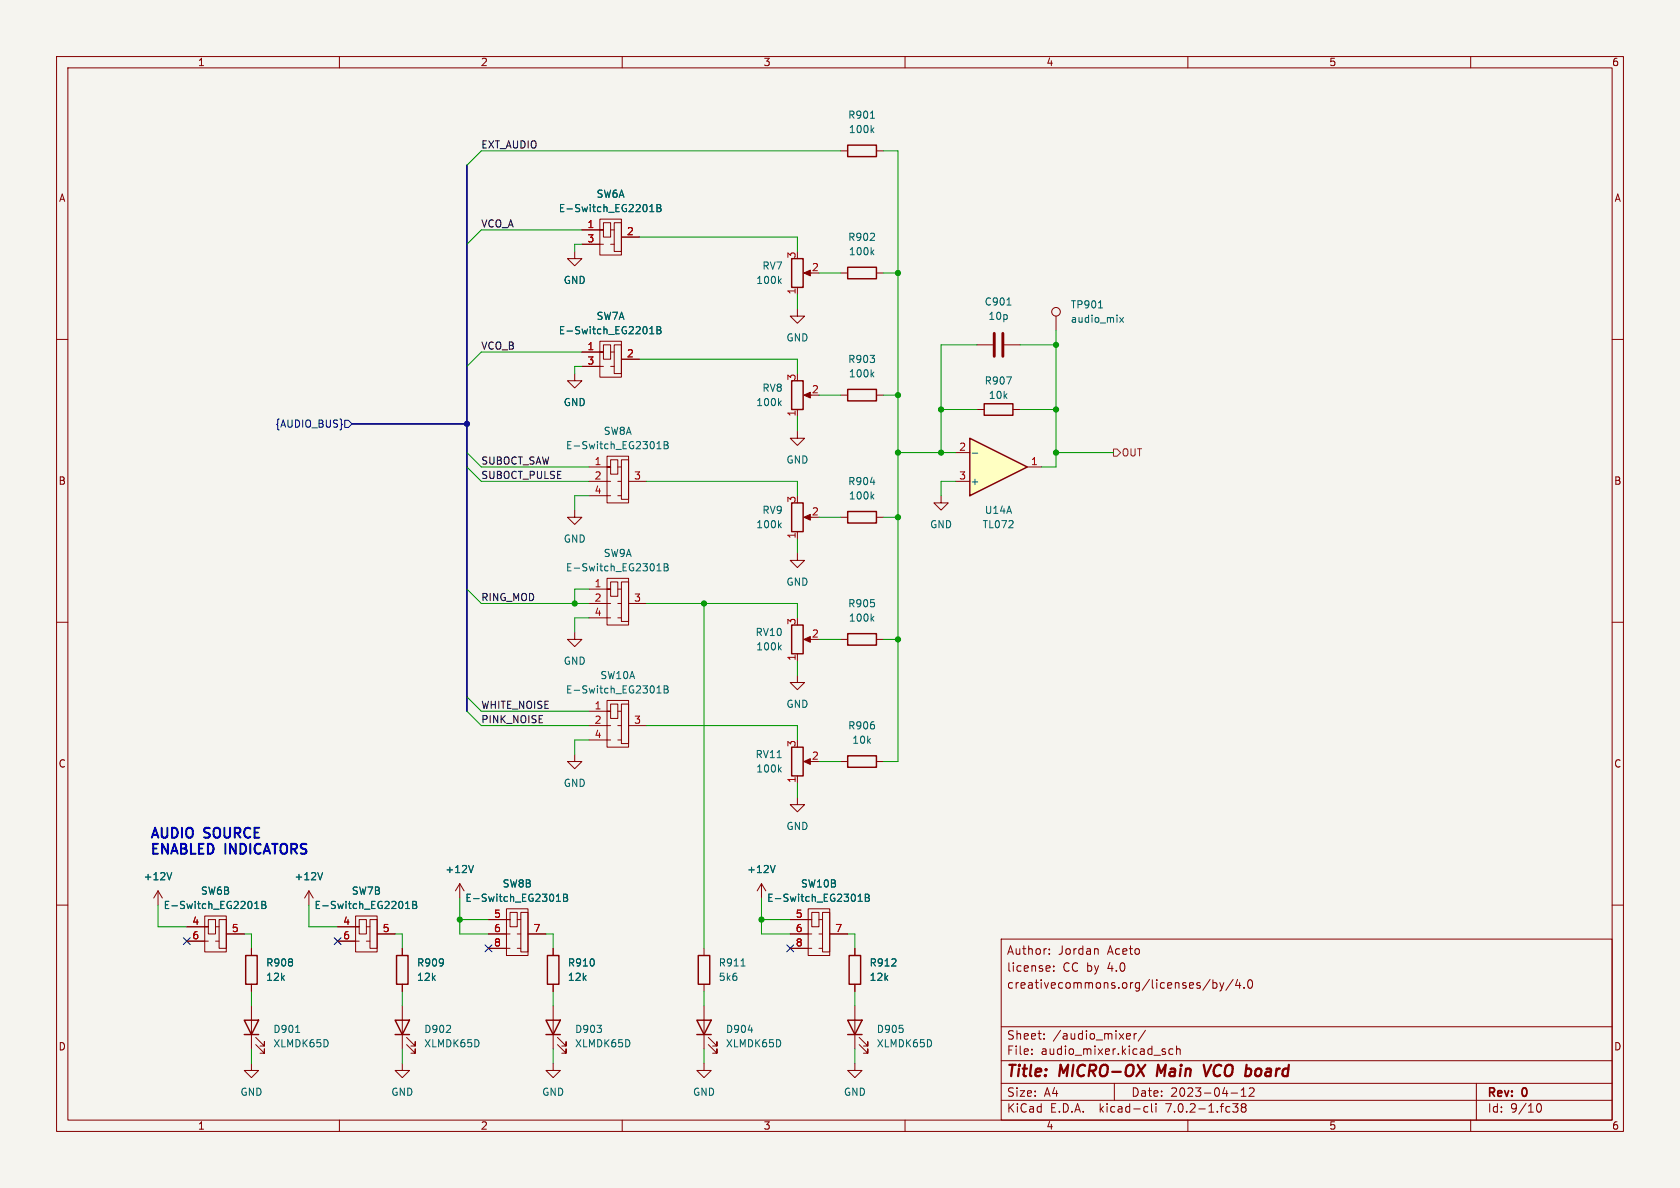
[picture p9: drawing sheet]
<svg xmlns="http://www.w3.org/2000/svg" width="297mm" height="210mm" viewBox="0 0 297 210" stroke-linecap="round" stroke-linejoin="round" font-family="sans-serif">
<path d="M0 0h297v210h-297z" fill="#f5f4ef" stroke="#f5f4ef" stroke-width=".18"/>
<g fill="none" stroke="#840000" stroke-width=".18">
<path d="M10 10h277v190h-277zM12 12h273v186h-273zM60 10v2M110 10v2M160 10v2M210 10v2M260 10v2M10 60h2M285 60h2M141 97.8v1.3h1.2l-1.2 1.2-1.3-1.2h1.3M141 94v1.3M142.5 91.4h1"/>
<path d="M148.6 91.4h1.3M154.9 91.4h1.3M10 110h2M285 110h2M10 160h2M27.9 157.5l-.7 1.3M27.9 157.5v2.5M27.9 157.5l.8 1.3M54.6 157.5l-.8 1.3M54.6 157.5v2.5M54.6 157.5l.8 1.3M81.3 156.2l-.8 1.3"/>
<path d="M81.3 156.2v2.6M81.3 156.2l.7 1.3M285 160h2M33 166.4h3.8M33 163.8h3.2M36.2 161.9h3.8v6.4h-3.8zM36.8 162.6h1.3v2.5h-1.3zM36.8 163.8h-.6h.6M38.1 166.4h.6M38.1 163.8h.6M38.7 162.6h1.3v5h-1.3zM40 165.1h3.2"/>
<path d="M44.4 167.6v1.3M44.4 174v1.3M44.4 177.8v7.6M59.7 166.4h3.8M59.7 163.8h3.2M62.9 161.9h3.8v6.4h-3.8zM63.5 162.6h1.3v2.5h-1.3zM63.5 163.8h-.6h.6M64.8 166.4h.6M64.8 163.8h.6M65.4 162.6h1.3v5h-1.3zM66.7 165.1h3.1"/>
<path d="M71.1 167.6v1.3M71.1 174v1.3M71.1 177.8v7.6M177 166h108v32h-108zM185.5 168.6v.1M185.5 167.8v.1M185.6 170.8v.3l-.7 .1M186.3 171.6v.1M186.3 170.8v.1M193.9 167.7l.2 .2v.8M213.9 173.1l-1.3 2M214.4 173.2v1.5"/>
<path d="M214.4 173.8l.5-.1 .2 .3v.4l-.1 .2h-.6M215.6 173.7l.4 1M216 174.7l-.1 .4-.3 .1M216.4 173.7l-.4 1M218 173.1l-1.3 2M218.8 173.1l-.4 1.1h1M219.1 173.7v1M219.9 174.6v.1M220.7 173.3l.2-.1a.81 .81 0 0 1 .6 .6 .81 .81 0 0 1-.3 .8l-.1 .1a.81 .81 0 0 1-.4-1.4zM44.4 188v1.2h1.3l-1.3 1.3-1.2-1.3h1.2M45.2 184.7l1.5 1.5v-.8v.8h-.7M45.2 183.4l1.5 1.5v-.7v.7h-.7"/>
<path d="M60 198v2M71.1 188v1.2h1.3l-1.3 1.3-1.3-1.3h1.3M71.9 184.7l1.5 1.5v-.8v.8h-.8M71.9 183.4l1.5 1.5v-.7v.7h-.8M110 198v2M160 198v2M177 194.5h108M177 191.5h108M177 187.5h108M177 181.5h108M182.4 186.3v.1M182.4 185.5v.1"/>
<path d="M184.6 183.6v.1M184.6 182.8v.1M197 191.5v3M199.4 182.7l.4 .1 .1 .3-.8 .1M199.8 183.6l-.4 .1M200.5 182.7v1M200.9 182.7l-.3 .1-.1 .2M202.5 195.6l.4 .1M202.5 182.1l-1.3 2M202.9 196.5l-.4 .1M203.6 195.1v1.3l.2 .2M204.4 195.1v.1"/>
<path d="M204.4 195.6v1M205.6 185.9l.4 .1 .1 .2-.2 .2h-.3M205.6 185.4l.4 .1M207.4 185.5l-.5-.1-.3 .3v.4l.2 .2h.6M208 185.5l.2-.1 .4 .1v.9M208 184.9v1.5M210 198v2M217.6 193.2h1.2M217.9 195.1h1l-.5 .6 .4 .1v.7l-.2 .1h-.5l-.2-.1M219.4 193.8h.9M219.4 192.7l.5-.4v1.5M219.7 195.7l-.3 .3 .1 .5 .2 .1 .4-.1 .2-.2-.1-.4-.2-.2"/>
<path d="M219.7 195.7l-.3-.2 .3-.4 .4 .1 .2 .2-.3 .3M219.7 195.7h.3M220.9 192.4l.5-.1 .2 .1 .1 .3-.9 1.1h.9M260 198v2M261 191.5v6.5M271.7 195.4l.3-.3a.81 .81 0 0 1 .6 .6 .81 .81 0 0 1-.3 .8l-.3 .1-.3-.3"/>
</g>
<path d="M212.8 188.2l.4 2 .9-2" fill="none" stroke="#840000" stroke-width=".4"/>
<g fill="none" stroke="#006464" stroke-width=".18">
<path d="M137.8 92.8l.3 .5M138.1 92.5l-.5 .4M154.1 87.7l.4 .5M154.5 87.4l-.5 .5M30.4 154.3l-.5 1.2M45 159.7l.4-.4v1.3M46.3 159.3h.4l.3 .3-.3 .3 .3 .2v.3l-.2 .2h-.5zM46.3 159.9h.4M57 154.3l-.4 1.2M71.7 159.7l.4-.4v1.3M73 159.3h.4l.2 .3-.2 .3 .2 .2 .1 .3-.3 .2h-.4zM73 159.9h.4"/>
<path d="M83.7 153l-.4 1.3M45 160.6h.8M71.7 160.6h.7M52.3 182.5h.7"/>
</g>
<path d="M142.1 91.4l1.2-.5v1z" fill="#840000" stroke="#840000" stroke-width=".18"/>
<path d="M140 88.9h2v5.1h-2zM149.9 90.4h5v2.1h-5zM43.4 168.9h2.1v5.1h-2.1zM70.1 168.9h2v5.1h-2zM43.2 180.3h2.5l-1.3 2.6zM43.2 182.9h2.5M69.8 180.3h2.6l-1.3 2.6zM69.8 182.9h2.6" fill="none" stroke="#840000" stroke-width=".25"/>
<path d="M171.4 77.5l10.2 5.1-10.2 5z" fill="#ffffc2"/>
<g fill="none" stroke="#840000" stroke-width=".25">
<path d="M149.9 25.7h5v2h-5zM140 45.7h2v5.1h-2zM149.9 47.2h5v2.1h-5zM140 67.3h2v5.1h-2zM149.9 68.8h5v2.1h-5zM171.4 77.5l10.2 5.1-10.2 5zM174 71.4h5.1v2h-5.1zM140 110.5h2v5.1h-2zM149.9 112h5v2h-5zM140 132.1h2v5.1h-2zM149.9 133.6h5v2h-5zM96.8 168.9h2v5.1h-2z"/>
<path d="M123.4 168.9h2.1v5.1h-2.1zM150.1 168.9h2v5.1h-2zM96.5 180.3h2.6l-1.3 2.6zM96.5 182.9h2.6M123.2 180.3h2.5l-1.2 2.6zM123.2 182.9h2.5M149.9 180.3h2.5l-1.3 2.6zM149.9 182.9h2.5"/>
</g>
<g fill="none" stroke="#840000" stroke-width=".18">
<path d="M106 38.7h3.9v6.4h-3.9zM106.7 39.4h1.2v2.5h-1.2zM108.6 39.4h1.3v5.1h-1.3zM148.6 26.7h1.3M154.9 26.7h1.3M101.6 44.5v1.2h1.3l-1.3 1.3-1.3-1.3h1.3M102.9 43.2h3.8M102.9 40.6h3.1M106.7 40.6h-.7h.7M107.9 43.2h.7M107.9 40.6h.7M109.9 41.9h3.1"/>
<path d="M141 54.6v1.3h1.2l-1.2 1.3-1.3-1.3h1.3M141 50.8v1.3M142.5 48.3h1M148.6 48.3h1.3M154.9 48.3h1.3M186.7 55.9v2.5M101.6 66v1.3h1.3l-1.3 1.3-1.3-1.3h1.3M102.9 64.8h3.8M102.9 62.2h3.1M106 60.3h3.9v6.4h-3.9zM106.7 61h1.2v2.5h-1.2zM106.7 62.2h-.7h.7"/>
<path d="M107.9 64.8h.7M107.9 62.2h.7M108.6 61h1.3v5h-1.3zM109.9 63.5h3.1M141 76.2v1.3h1.2l-1.2 1.2-1.3-1.2h1.3M141 72.4v1.3M142.5 69.9h1M148.6 69.9h1.3M154.9 69.9h1.3M172.7 61h2.8M172.7 72.4h1.3M177.5 61h2.8"/>
<path d="M179.1 72.4h1.2M101.6 90.2v1.2h1.3l-1.3 1.3-1.3-1.3h1.3M104.1 82.6h3.2M104.1 85.1h3.8M104.1 87.6h3.8M107.3 80.6h3.8v8.3h-3.8zM107.9 81.3h1.3v2.5h-1.3zM107.9 82.6h-.6h.6M109.2 82.6h.7M109.2 85.1h.7M109.2 87.6h.7M109.9 81.3h1.2v7h-1.2z"/>
<path d="M111.1 85.1h3.2M166.4 87.6v1.3h1.2l-1.2 1.3-1.3-1.3h1.3M168.9 80h2.5M168.9 85.1h2.5M181.6 82.6h2.5M101.6 111.8v1.2h1.3l-1.3 1.3-1.3-1.3h1.3M104.1 109.2h3.8M104.1 106.7h3.8M104.1 104.1h3.2M107.3 102.2h3.8v8.3h-3.8zM107.9 102.9h1.3v2.5h-1.3zM107.9 104.1h-.6h.6"/>
<path d="M109.2 109.2h.7M109.2 106.7h.7M109.2 104.1h.7M109.9 102.9h1.2v7h-1.2zM111.1 106.7h3.2M141 119.4v1.3h1.2l-1.2 1.2-1.3-1.2h1.3M141 115.6v1.2M142.5 113h1M148.6 113h1.3M154.9 113h1.3M101.6 133.4v1.2h1.3l-1.3 1.3-1.3-1.3h1.3M104.1 130.8h3.8"/>
<path d="M104.1 128.3h3.8M104.1 125.7h3.2M107.3 123.8h3.8v8.3h-3.8zM107.9 124.5h1.3v2.5h-1.3zM107.9 125.7h-.6h.6M109.2 130.8h.7M109.2 128.3h.7M109.2 125.7h.7M109.9 124.5h1.2v6.9h-1.2zM111.1 128.3h3.2M141 137.2v1.2M142.5 134.6h1"/>
<path d="M148.6 134.6h1.3M154.9 134.6h1.3M134.6 156.2l-.7 1.3M134.6 156.2v2.6M134.6 156.2l.8 1.3M141 141v1.2h1.2l-1.2 1.3-1.3-1.3h1.3M33 163.8h3.2M33 166.4h3.2M40 165.1h3.2M44.4 167.6v1.3M44.4 174v1.3M59.7 163.8h3.2"/>
<path d="M59.7 166.4h3.2M66.7 165.1h3.1M71.1 167.6v1.3M71.1 174v1.3M86.4 167.6h3.8M86.4 165.1h3.8M86.4 162.6h3.1M89.5 160.7h3.8v8.2h-3.8zM90.2 161.3h1.2v2.5h-1.2zM90.2 162.6h-.7h.7M91.4 167.6h.7M91.4 165.1h.7"/>
<path d="M91.4 162.6h.7M92.1 161.3h1.2v7h-1.2zM93.3 165.1h3.2M97.8 167.6v1.3M97.8 174v1.3M97.8 177.8v7.6M124.5 167.6v1.3M124.5 174v1.3M124.5 177.8v7.6M139.7 167.6h3.8M139.7 165.1h3.8M139.7 162.6h3.2"/>
<path d="M142.9 160.7h3.8v8.2h-3.8zM143.5 161.3h1.3v2.5h-1.3zM143.5 162.6h-.6h.6M144.8 167.6h.6M144.8 165.1h.6M144.8 162.6h.6M145.4 161.3h1.3v7h-1.3zM146.7 165.1h3.2M151.1 167.6v1.3M151.1 174v1.3M151.1 177.8v7.6M97.8 188v1.2h1.3l-1.3 1.3-1.3-1.3h1.3"/>
<path d="M98.6 184.7l1.5 1.5v-.8v.8h-.8M98.6 183.4l1.5 1.5v-.7v.7h-.8M124.5 188v1.2h1.2l-1.2 1.3-1.3-1.3h1.3M125.2 184.7l1.5 1.5v-.8v.8h-.7M125.2 183.4l1.5 1.5v-.7v.7h-.7M151.1 188v1.2h1.3l-1.3 1.3-1.2-1.3h1.2M151.9 184.7l1.5 1.5v-.8v.8h-.7M151.9 183.4l1.5 1.5v-.7v.7h-.7"/>
<circle cx="186.7" cy="55.1" r=".76"/>
</g>
<g fill="none" stroke="#006464" stroke-width=".18">
<path d="M114.9 36.5l.3-.4v1.3M114.9 37.4h.7M116.1 36.1h.5l.2 .3-.2 .4 .2 .1 .1 .3-.3 .2h-.5zM116.1 36.8h.5M153.9 20.9h.7M154.1 23l.4 .4M154.5 22.6l-.5 .5M114.9 59h.7M114.9 58.1l.3-.4v1.3M116.1 57.7h.5l.2 .3-.2 .3 .2 .2 .1 .3-.3 .2h-.5zM116.1 58.3h.5M137.8 49.6l.3 .5"/>
<path d="M138.1 49.3l-.5 .5M154.1 44.6l.4 .4M154.5 44.2l-.5 .5M178 53.9h.7M194.2 54.4h.7M197.9 56.1l.7 .9M198.6 56.1l-.7 .9M116.1 79.3h.8M116.1 78.4l.4-.3v1.2M117.4 78.1h.4l.3 .2-.3 .4 .3 .1v.3l-.2 .2h-.5zM117.4 78.7h.4M137.8 71.2l.3 .5"/>
<path d="M138.1 70.9l-.5 .4M154.1 66.1l.4 .5M154.5 65.8l-.5 .5M117.4 99.6h.4l.3 .3-.3 .4 .3 .1v.3l-.2 .2h-.5zM171.9 80.1h.9M116.1 100l.4-.4v1.3M116.1 100.9h.8M117.4 100.3h.4M137.8 114.4l.3 .5M138.1 114l-.5 .5M154.1 109.3l.4 .5M154.5 109l-.5 .4"/>
<path d="M116.1 121.6l.4-.4v1.3M116.1 122.5h.8M117.4 121.2h.4l.3 .3-.3 .3 .3 .2v.3l-.2 .2h-.5zM117.4 121.8h.4M137.8 136l.3 .5M138.1 135.6l-.5 .5M30.4 154.3l-.5 1.2M45 159.7l.4-.4v1.3M46.3 159.3h.4l.3 .3-.3 .3 .3 .2v.3l-.2 .2h-.5zM46.3 159.9h.4M57 154.3l-.4 1.2M71.7 159.7l.4-.4v1.3"/>
<path d="M73 159.3h.4l.2 .3-.2 .3 .2 .2 .1 .3-.3 .2h-.4zM73 159.9h.4M83.7 153l-.4 1.3M98.4 159.3h.7M98.4 158.4l.3-.3v1.2M99.6 158.1h.5l.2 .2-.2 .4 .2 .1 .1 .3-.3 .2h-.5zM99.6 158.7h.5M137 153l-.4 1.3M151.7 159.3h.7M151.7 158.4l.4-.3v1.2M153 158.1h.4l.2 .2-.2 .4 .2 .1 .1 .3-.2 .2h-.5zM153 158.7h.4"/>
<path d="M45 160.6h.8M71.7 160.6h.7M131 170.8h.7"/>
</g>
<path d="M175.8 58.9v4.1M177.3 58.9v4.1" fill="none" stroke="#840000" stroke-width=".51"/>
<g fill="#840000" stroke="#840000" stroke-width=".18">
<path d="M142.1 69.9l1.2-.6v1.1z"/>
<path d="M142.1 48.3l1.2-.5v1z"/>
<path d="M142.1 134.6l1.2-.5v1z"/>
<path d="M142.1 113l1.2-.5v1z"/>
</g>
<path d="M196.8 79.4h.7l.6 .6-.6 .6h-.7z" fill="none" stroke="#725600" stroke-width=".18"/>
<path d="M60.4 75h.1l-.1 .1M61 74.3h.6l.6 .6-.6 .7h-.6zM32.4 165.8l1.2 1.2M33.6 165.8l-1.2 1.2M59.1 165.8l1.2 1.2M60.3 165.8l-1.2 1.2M85.8 167l1.2 1.2M87 167l-1.2 1.2M139.1 167l1.2 1.2M140.3 167l-1.2 1.2" fill="none" stroke="#000084" stroke-width=".18"/>
<path d="M82.5 29.2v96.5M62.2 74.9h20.3" fill="none" stroke="#000084" stroke-width=".3"/>
<g fill="none" stroke="#009600" stroke-width=".18">
<path d="M148.6 26.7h-63.5l-2.6 2.5M156.2 26.7h2.5v107.9h-2.5M102.9 43.2h-1.3v1.3M102.9 40.6h-17.8l-2.6 2.6M113 41.9h28v2.6M141 52.1v2.5M144.8 48.3h3.8M156.2 48.3h2.5M186.7 58.4v24.2h-2.6M102.9 64.8h-1.3v1.2M102.9 62.2h-17.8l-2.6 2.6M113 63.5h28v2.5"/>
<path d="M141 73.7v2.5M144.8 69.9h3.8M156.2 69.9h2.5M166.4 72.4h6.3M172.7 61h-6.3v19M180.3 61h6.4M180.3 72.4h6.4M82.5 80l2.6 2.6h19M82.5 82.6l2.6 2.5h19M104.1 87.6h-2.5v2.6M114.3 85.1h26.7v2.5M141 95.3v2.5"/>
<path d="M144.8 91.4h3.8M156.2 91.4h2.5M158.7 80h10.2M168.9 85.1h-2.5v2.5M186.7 80h10.1M82.5 104.1l2.6 2.6h19M104.1 104.1h-2.5v2.6M104.1 109.2h-2.5v2.6M114.3 106.7h26.7v2.5M124.5 106.7v60.9M141 116.8v2.6M144.8 113h3.8"/>
<path d="M156.2 113h2.5M82.5 123.2l2.6 2.5h19M82.5 125.7l2.6 2.6h19M104.1 130.8h-2.5v2.6M114.3 128.3h26.7v2.5M141 138.4v2.6M144.8 134.6h3.8M81.3 158.8v6.3h5.1M134.6 158.8v6.3h5.1M27.9 160v3.8h5.1M43.2 165.1h1.2v2.5M44.4 175.3v2.5"/>
<path d="M54.6 160v3.8h5.1M69.8 165.1h1.3v2.5M71.1 175.3v2.5M81.3 162.6h5.1M96.5 165.1h1.3v2.5M97.8 175.3v2.5M124.5 175.3v2.5M134.6 162.6h5.1M149.9 165.1h1.2v2.5M151.1 175.3v2.5M44.4 185.4v2.6M71.1 185.4v2.6"/>
<path d="M97.8 185.4v2.6M124.5 185.4v2.6M151.1 185.4v2.6"/>
</g>
<g fill="#009600" stroke="#009600" stroke-width=".18">
<circle cx="101.6" cy="106.7" r=".46"/>
<circle cx="81.3" cy="162.6" r=".46"/>
<circle cx="158.7" cy="113" r=".46"/>
<circle cx="158.7" cy="91.4" r=".46"/>
<circle cx="186.7" cy="72.4" r=".46"/>
<circle cx="158.7" cy="80" r=".46"/>
<circle cx="166.4" cy="80" r=".46"/>
<circle cx="186.7" cy="80" r=".46"/>
<circle cx="186.7" cy="61" r=".46"/>
<circle cx="166.4" cy="72.4" r=".46"/>
<circle cx="158.7" cy="69.9" r=".46"/>
<circle cx="124.5" cy="106.7" r=".46"/>
<circle cx="158.7" cy="48.3" r=".46"/>
<circle cx="134.6" cy="162.6" r=".46"/>
</g>
<circle cx="82.5" cy="74.9" r=".46" fill="#000084" stroke="#000084" stroke-width=".18"/>
<g font-size="2.8" fill="#840000">
<text x="178" y="190.8">Title:</text>
<text x="187.4" y="190.8">MICRO-OX</text>
<text x="205.2" y="190.8">Main</text>
<text x="214.2" y="190.8">VCO board</text>
</g>
<g font-size="2.4" fill="#0000c2">
<text x="26.7" y="148.3">AUDIO</text>
<text x="36.3" y="148.3">SOURCE</text>
<text x="26.7" y="151.1">ENABLED INDICATORS</text>
</g>
<g font-size="2.1" fill="#840000">
<text x="178" y="171.9">license:</text>
<text x="178" y="168.9">Author:</text>
<text x="187.1" y="168.9">Jordan</text>
<text x="187.9" y="171.9">CC by</text>
<text x="195.8" y="168.9">Aceto</text>
<text x="195.8" y="171.9">4.0</text>
<text x="178" y="174.9">creativecommons.org/licenses/by/4.0</text>
<text x="178" y="183.9">Sheet:</text>
<text x="186.2" y="183.9">/audio_mixer/</text>
<text x="178" y="186.6">File:</text>
<text x="184" y="186.6">audio_mixer.kicad_sch</text>
<text x="178" y="196.8">KiCad</text>
<text x="178" y="194">Size:</text>
<text x="184.6" y="194">A4</text>
<text x="185.7" y="196.8">E.D.A.</text>
<text x="194.4" y="196.8">kicad-cli</text>
<text x="200" y="194">Date:</text>
<text x="206.2" y="196.8">7.0.2-1.fc38</text>
<text x="206.9" y="194">2023-04-12</text>
<text x="263" y="194.2">Rev:</text>
<text x="263" y="196.8">Id:</text>
<text x="267" y="196.8">9/10</text>
<text x="269.2" y="194.2">0</text>
</g>
<g font-size="1.8" fill="#840000">
<text x="35" y="11.8">1</text>
<text x="85" y="11.8">2</text>
<text x="135" y="11.8">3</text>
<text x="185" y="11.8">4</text>
<text x="235" y="11.8">5</text>
<text x="285" y="11.8">6</text>
<text x="10.4" y="35.8">A</text>
<text x="285.4" y="35.8">A</text>
<text x="10.3" y="85.8">B</text>
<text x="285.3" y="85.8">B</text>
<text x="10.3" y="135.8">C</text>
<text x="285.3" y="135.8">C</text>
<text x="10.3" y="185.8">D</text>
<text x="285.3" y="185.8">D</text>
<text x="35" y="199.8">1</text>
<text x="85" y="199.8">2</text>
<text x="135" y="199.8">3</text>
<text x="185" y="199.8">4</text>
<text x="235" y="199.8">5</text>
<text x="285" y="199.8">6</text>
</g>
<g font-size="1.8" fill="#006464">
<text x="149.9" y="21.1">R901</text>
<text x="150" y="23.7">100k</text>
<text x="105.4" y="35.1">SW6A</text>
<text x="98.7" y="37.7">E-Switch_EG2201B</text>
<text x="134.7" y="47.8">RV7</text>
<text x="149.9" y="42.7">R902</text>
<text x="150" y="45.3">100k</text>
<text x="99.6" y="50.4">GND</text>
<text x="133.6" y="50.4">100k</text>
<text x="98.7" y="59.2">E-Switch_EG2201B</text>
<text x="105.4" y="56.7">SW7A</text>
<text x="174" y="54.2">C901</text>
<text x="174.7" y="56.7">10p</text>
<text x="189.2" y="54.7">TP901</text>
<text x="189.2" y="57.2">audio_mix</text>
<text x="139" y="60.5">GND</text>
<text x="149.9" y="64.3">R903</text>
<text x="99.6" y="71.9">GND</text>
<text x="133.6" y="71.9">100k</text>
<text x="134.7" y="69.4">RV8</text>
<text x="150" y="66.9">100k</text>
<text x="174" y="68.1">R907</text>
<text x="174.7" y="70.7">10k</text>
<text x="106.7" y="77">SW8A</text>
<text x="100" y="79.6">E-Switch_EG2301B</text>
<text x="139" y="82.1">GND</text>
<text x="149.9" y="85.9">R904</text>
<text x="150" y="88.5">100k</text>
<text x="171.6" y="85.9">+</text>
<text x="133.6" y="93.5">100k</text>
<text x="134.7" y="91">RV9</text>
<text x="164.4" y="93.5">GND</text>
<text x="173.7" y="93.5">TL072</text>
<text x="174" y="91">U14A</text>
<text x="99.6" y="96.1">GND</text>
<text x="100" y="101.2">E-Switch_EG2301B</text>
<text x="106.7" y="98.6">SW9A</text>
<text x="139" y="103.7">GND</text>
<text x="149.9" y="107.5">R905</text>
<text x="133.5" y="112.6">RV10</text>
<text x="150" y="110">100k</text>
<text x="99.6" y="117.7">GND</text>
<text x="133.6" y="115.1">100k</text>
<text x="100" y="122.7">E-Switch_EG2301B</text>
<text x="106.1" y="120.2">SW10A</text>
<text x="139" y="125.3">GND</text>
<text x="149.9" y="129.1">R906</text>
<text x="150.6" y="131.6">10k</text>
<text x="133.5" y="134.2">RV11</text>
<text x="133.6" y="136.7">100k</text>
<text x="99.6" y="139.3">GND</text>
<text x="139" y="146.9">GND</text>
<text x="25.3" y="155.8">+12V</text>
<text x="52" y="155.8">+12V</text>
<text x="78.7" y="154.5">+12V</text>
<text x="132" y="154.5">+12V</text>
<text x="28.9" y="160.8">E-Switch_EG2201B</text>
<text x="35.5" y="158.3">SW6B</text>
<text x="55.5" y="160.8">E-Switch_EG2201B</text>
<text x="62.1" y="158.3">SW7B</text>
<text x="82.2" y="159.6">E-Switch_EG2301B</text>
<text x="88.8" y="157">SW8B</text>
<text x="135.6" y="159.6">E-Switch_EG2301B</text>
<text x="141.5" y="157">SW10B</text>
<text x="47" y="171">R908</text>
<text x="47" y="173.5">12k</text>
<text x="73.7" y="171">R909</text>
<text x="73.7" y="173.5">12k</text>
<text x="100.3" y="171">R910</text>
<text x="100.3" y="173.5">12k</text>
<text x="127" y="171">R911</text>
<text x="127" y="173.5">5k6</text>
<text x="153.7" y="171">R912</text>
<text x="153.7" y="173.5">12k</text>
<text x="48.3" y="182.8">D901</text>
<text x="48.3" y="185.3">XLMDK65D</text>
<text x="74.9" y="182.8">D902</text>
<text x="74.9" y="185.3">XLMDK65D</text>
<text x="101.6" y="182.8">D903</text>
<text x="101.6" y="185.3">XLMDK65D</text>
<text x="128.3" y="182.8">D904</text>
<text x="128.3" y="185.3">XLMDK65D</text>
<text x="154.9" y="182.8">D905</text>
<text x="154.9" y="185.3">XLMDK65D</text>
<text x="42.5" y="193.9">GND</text>
<text x="69.1" y="193.9">GND</text>
<text x="95.8" y="193.9">GND</text>
<text x="122.5" y="193.9">GND</text>
<text x="149.1" y="193.9">GND</text>
</g>
<g font-size="1.8" fill="#0f0f0f">
<text x="85.1" y="26.3">EXT_AUDIO</text>
<text x="85.1" y="40.3">VCO_A</text>
<text x="85.1" y="61.9">VCO_B</text>
<text x="85.1" y="82.2">SUBOCT_SAW</text>
<text x="85.1" y="84.7">SUBOCT_PULSE</text>
<text x="85.1" y="106.3">RING_MOD</text>
<text x="85.1" y="125.4">WHITE_NOISE</text>
<text x="85.1" y="127.9">PINK_NOISE</text>
</g>
<g font-size="1.8" fill="#a90000">
<text x="103.8" y="40.4">1</text>
<text x="110.8" y="41.7">2</text>
<text x="103.8" y="42.9">3</text>
<text x="140.7" y="45.8" transform="rotate(-90 140.7 45.8)">3</text>
<text x="140.7" y="52.1" transform="rotate(-90 140.7 52.1)">1</text>
<text x="143.5" y="48">2</text>
<text x="103.8" y="62">1</text>
<text x="103.8" y="64.5">3</text>
<text x="110.8" y="63.2">2</text>
<text x="140.7" y="67.3" transform="rotate(-90 140.7 67.3)">3</text>
<text x="143.5" y="69.6">2</text>
<text x="140.7" y="73.7" transform="rotate(-90 140.7 73.7)">1</text>
<text x="105.1" y="82.3">1</text>
<text x="169.5" y="79.8">2</text>
<text x="182.2" y="82.3">1</text>
<text x="105.1" y="84.8">2</text>
<text x="105.1" y="87.4">4</text>
<text x="112" y="84.8">3</text>
<text x="140.7" y="88.9" transform="rotate(-90 140.7 88.9)">3</text>
<text x="169.5" y="84.8">3</text>
<text x="140.7" y="95.3" transform="rotate(-90 140.7 95.3)">1</text>
<text x="143.5" y="91.2">2</text>
<text x="105.1" y="103.9">1</text>
<text x="105.1" y="106.4">2</text>
<text x="112" y="106.4">3</text>
<text x="105.1" y="109">4</text>
<text x="140.7" y="110.5" transform="rotate(-90 140.7 110.5)">3</text>
<text x="143.5" y="112.8">2</text>
<text x="140.7" y="116.9" transform="rotate(-90 140.7 116.9)">1</text>
<text x="105.1" y="125.5">1</text>
<text x="105.1" y="128">2</text>
<text x="105.1" y="130.6">4</text>
<text x="112" y="128">3</text>
<text x="140.7" y="132.1" transform="rotate(-90 140.7 132.1)">3</text>
<text x="143.5" y="134.4">2</text>
<text x="140.7" y="138.5" transform="rotate(-90 140.7 138.5)">1</text>
<text x="33.9" y="163.6">4</text>
<text x="33.9" y="166.1">6</text>
<text x="40.9" y="164.8">5</text>
<text x="60.6" y="163.6">4</text>
<text x="60.6" y="166.1">6</text>
<text x="67.6" y="164.8">5</text>
<text x="87.3" y="162.3">5</text>
<text x="87.3" y="164.8">6</text>
<text x="87.3" y="167.4">8</text>
<text x="94.3" y="164.8">7</text>
<text x="140.6" y="162.3">5</text>
<text x="140.6" y="164.8">6</text>
<text x="140.6" y="167.4">8</text>
<text x="147.6" y="164.8">7</text>
</g>
<text font-size="1.8" fill="#000084" x="48.5" y="75.8">{AUDIO_BUS}</text>
<text font-size="1.8" fill="#725600" x="198.3" y="80.8">OUT</text>
</svg>
